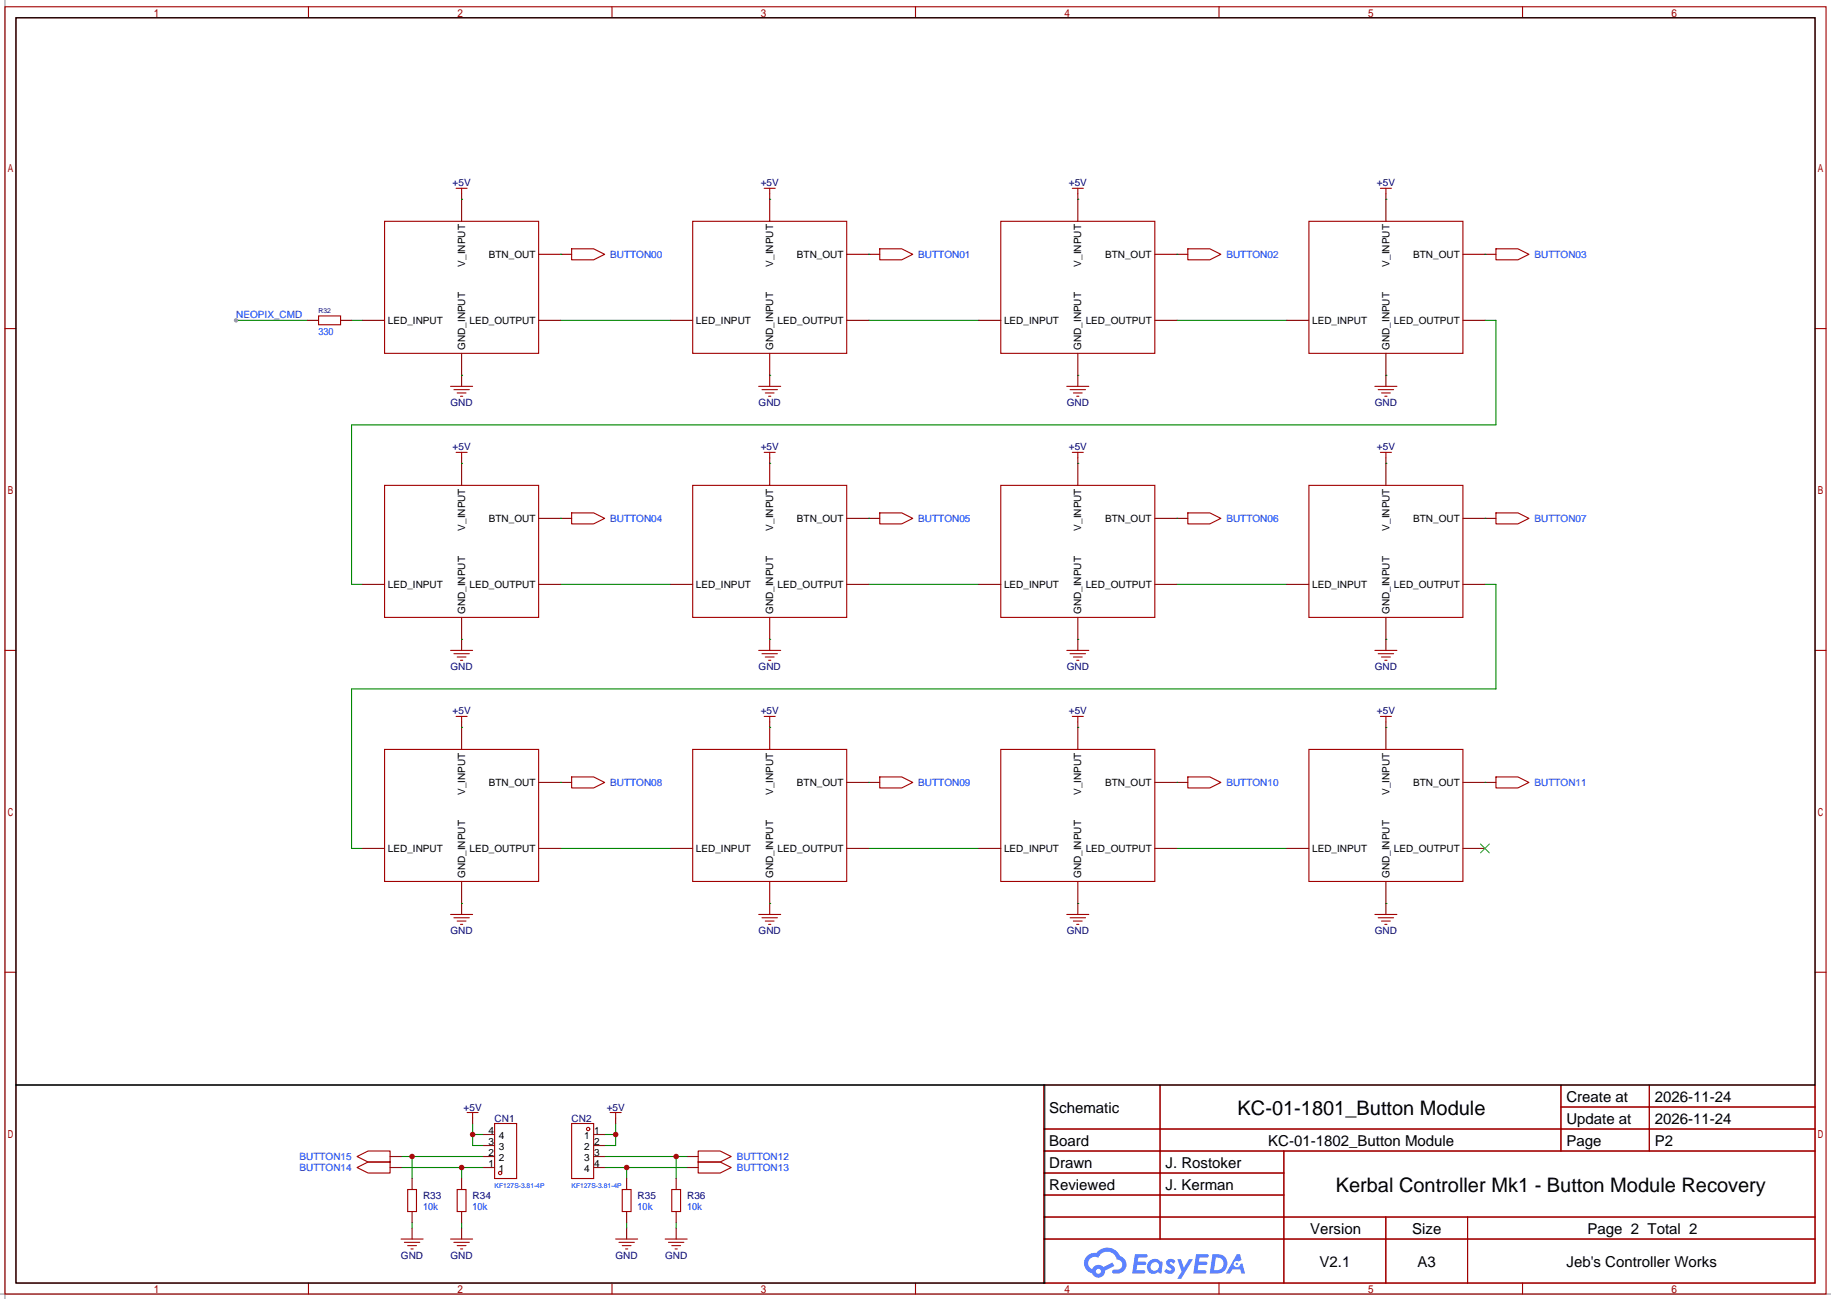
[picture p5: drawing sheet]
<svg xmlns="http://www.w3.org/2000/svg" width="423mm" height="300mm" viewBox="0 0 423 300" stroke-linecap="round" stroke-linejoin="round" font-family="sans-serif">
<path d="M1.1 0v299.9M0 298.7h422.7" fill="none" stroke="#999" stroke-width=".25"/>
<g fill="none" stroke="#a10000" stroke-width=".25">
<path d="M1.1 1.6h420.4v297.1h-420.4zM3.7 4.1h415.3v292.1h-415.3zM71.2 1.6v2.5M141.3 1.6v2.5M211.3 1.6v2.5M281.4 1.6v2.5M351.5 1.6v2.5M1.1 75.9h2.6M419 75.9h2.5M1.1 150.2h2.6M419 150.2h2.5M1.1 224.4h2.6"/>
<path d="M419 224.4h2.5M240.9 250.5h178.1v45.7h-178.1zM267.8 250.5v35.5M360.3 250.5v15.2M360.3 255.6h58.7M380.7 250.5v15.2M240.9 260.6h178.1M240.9 265.7h178.1M240.9 270.8h55.5M240.9 275.9h55.5M296.4 265.7v30.5M71.2 296.2v2.5"/>
<path d="M141.3 296.2v2.5M211.3 296.2v2.5M240.9 281h178.1M240.9 286h178.1M281.4 296.2v2.5M319.9 281v15.2M338.8 281v15.2M351.5 296.2v2.5"/>
</g>
<g fill="#5487ff">
<path d="M269.5 290.9a1.3 1.3 0 0 1 1.8 .3l-.4 .6a.54 .54 0 0 0-.9-.2l.1 .2a1.28 1.28 0 0 1 .8 2 1.53 1.53 0 0 1-2.2-.3l.6-.6 .7 .4a.31 .31 0 0 0 .4-.2 .31 .31 0 0 0-.3-.4 1.12 1.12 0 0 1-.6-1.8z"/>
<path d="M271.8 290.7h.8l.7 2 1.2-2h.9l-2.7 4.5h-.9l.9-1.6z"/>
<path d="M262 289.5h2.2a.46 .46 0 0 1 .6 .1 .46 .46 0 0 1 .1 .5l-.4 .2h-1.7l-.2 1h1.7a.4 .4 0 0 1 .3 .4 .4 .4 0 0 1-.4 .3h-1.7l-.2 1.2h1.4a.46 .46 0 0 1 .5 .1 .46 .46 0 0 1 .1 .5l-.3 .2h-2.7z"/>
<path d="M276.1 289.5h2.2a.47 .47 0 0 1 .6 .1 .47 .47 0 0 1 .1 .5l-.4 .2h-1.7l-.2 1h1.7a.4 .4 0 0 1 .3 .4 .4 .4 0 0 1-.4 .3h-1.7l-.2 1.2h1.4a.46 .46 0 0 1 .5 .1 .46 .46 0 0 1 .1 .5l-.3 .2h-2.6z"/>
<path d="M285.5 289.5h.7l.4 1.4-.7 .3a.75 .75 0 0 0-1.1 .3 .75 .75 0 0 0 .5 1.1 .75 .75 0 0 0 1-.7l.5-.3 .6 2.4h-.9l-.2-.9h-1.8l-.6 .9h-.9z"/>
<path d="M279.9 289.5l-.7 4.5h1.5a2.27 2.27 0 0 0 2.6-2.3 2.27 2.27 0 0 0-2.7-2.2zM280.7 290.3a1.5 1.5 0 0 1 1.8 1.6 1.5 1.5 0 0 1-2 1.3h-.3z"/>
<path d="M265.3 291.2a1.6 1.6 0 0 0-.3 2.3 1.6 1.6 0 0 0 2.3 .2l.8 .3 .3-2.5-.2-.2-.4-.1a1.58 1.58 0 0 0-2.5 0zM265.9 291.7a.99 .99 0 0 1 1.6 .5 .99 .99 0 0 1-1.3 1.2 .98 .98 0 0 1-.3-1.7z"/>
<path d="M250.9 289.9a2.37 2.37 0 0 0 1.2 4.1 1.54 1.54 0 0 0 1.8 .9 1.54 1.54 0 0 0 1.2-1.6l2.1-1-.4-.8-2.1 1a1.57 1.57 0 0 0-2.6 .5 1.5 1.5 0 0 1-.7-2.1 1.5 1.5 0 0 1 2.1-.5 2.23 2.23 0 0 1 2.3-1.4 2.23 2.23 0 0 1 2 1.8 1.16 1.16 0 0 1 1.3 1.1 1.16 1.16 0 0 1-1.1 1.2h-.7a.47 .47 0 0 0-.6 .4 .47 .47 0 0 0 .4 .5 2.14 2.14 0 0 0 2.8-1.3 2.14 2.14 0 0 0-1.4-2.7 3.2 3.2 0 0 0-5.4-.7l-1.2 .1zM253 293.5a.58 .58 0 0 1 1.1 0 .58 .58 0 0 1-1.1 0z"/>
<circle cx="285.5" cy="291.8" r=".28"/>
</g>
<g fill="none" stroke="#870000" stroke-width=".25">
<path d="M106.6 44.7v1.3M129.4 58.7h2.6M177.7 44.7v1.3M200.5 58.7h2.6M248.8 44.7v1.3M271.7 58.7h2.5M319.9 44.7v1.3M342.8 58.7h2.5M106.6 86.7v2.5M177.7 86.7v2.5M248.8 86.7v2.5M319.9 86.7v2.5"/>
<path d="M106.6 105.7v1.3M129.4 119.7h2.6M177.7 105.7v1.3M200.5 119.7h2.6M248.8 105.7v1.3M271.7 119.7h2.5M319.9 105.7v1.3M342.8 119.7h2.5M106.6 147.6v2.6M177.7 147.6v2.6M248.8 147.6v2.6M319.9 147.6v2.6"/>
<path d="M106.6 166.7v1.2M177.7 166.7v1.2M248.8 166.7v1.2M319.9 166.7v1.2M129.4 180.6h2.6M200.5 180.6h2.6M271.7 180.6h2.5M342.8 180.6h2.5M106.6 208.6v2.5M177.7 208.6v2.5M248.8 208.6v2.5M319.9 208.6v2.5"/>
</g>
<g fill="none" stroke="#a10000" stroke-width=".25">
<path d="M105.3 43.5h2.5M106.6 43.5v1.2M132 57.4h5l2.6 1.3-2.6 1.3h-5zM176.4 43.5h2.5M177.7 43.5v1.2M203.1 57.4h5.1l2.5 1.3-2.5 1.3h-5.1zM247.5 43.5h2.6M248.8 43.5v1.2M274.2 57.4h5.1l2.5 1.3-2.5 1.3h-5.1zM318.6 43.5h2.6M319.9 43.5v1.2M345.3 57.4h5.1l2.5 1.3-2.5 1.3h-5.1z"/>
<path d="M104 89.2h5.1M104.8 90h3.5M105.5 90.7h2.1M106.3 91.5h.5M175.1 89.2h5.1M175.9 90h3.6M176.7 90.7h2M177.4 91.5h.5M246.3 89.2h5M247 90h3.6M247.8 90.7h2M248.5 91.5h.5"/>
<path d="M317.4 89.2h5.1M318.1 90h3.6M318.9 90.7h2M319.7 91.5h.5M105.3 104.4h2.5M106.6 104.4v1.3M132 118.4h5l2.6 1.3-2.6 1.2h-5zM176.4 104.4h2.5M177.7 104.4v1.3M203.1 118.4h5.1l2.5 1.3-2.5 1.2h-5.1zM247.5 104.4h2.6M248.8 104.4v1.3"/>
<path d="M274.2 118.4h5.1l2.5 1.3-2.5 1.2h-5.1zM318.6 104.4h2.6M319.9 104.4v1.3M345.3 118.4h5.1l2.5 1.3-2.5 1.2h-5.1zM104 150.2h5.1M104.8 150.9h3.5M105.5 151.7h2.1M106.3 152.4h.5M175.1 150.2h5.1M175.9 150.9h3.6M176.7 151.7h2M177.4 152.4h.5"/>
<path d="M246.3 150.2h5M247 150.9h3.6M247.8 151.7h2M248.5 152.4h.5M317.4 150.2h5.1M318.1 150.9h3.6M318.9 151.7h2M319.7 152.4h.5M105.3 165.4h2.5M106.6 165.4v1.3M132 179.4h5l2.6 1.2-2.6 1.3h-5zM176.4 165.4h2.5"/>
<path d="M177.7 165.4v1.3M203.1 179.4h5.1l2.5 1.2-2.5 1.3h-5.1zM247.5 165.4h2.6M248.8 165.4v1.3M274.2 179.4h5.1l2.5 1.2-2.5 1.3h-5.1zM318.6 165.4h2.6M319.9 165.4v1.3M345.3 179.4h5.1l2.5 1.2-2.5 1.3h-5.1zM104 211.1h5.1M104.8 211.9h3.5M105.5 212.6h2.1M106.3 213.4h.5"/>
<path d="M175.1 211.1h5.1M175.9 211.9h3.6M176.7 212.6h2M177.4 213.4h.5M246.3 211.1h5M247 211.9h3.6M247.8 212.6h2M248.5 213.4h.5M317.4 211.1h5.1M318.1 211.9h3.6M318.9 212.6h2M319.7 213.4h.5"/>
</g>
<g fill="none" stroke="#008700" stroke-width=".25">
<path d="M54.5 74h16.5M81.2 74h2.5M129.4 74h25.4M200.5 74h25.4M271.7 74h25.4M342.8 74h2.5v24.1h-264.1v36.8h2.5M129.4 134.9h25.4M200.5 134.9h25.4M271.7 134.9h25.4M342.8 134.9h2.5v24.1h-264.1v36.9h2.5M129.4 195.9h25.4M200.5 195.9h25.4"/>
<path d="M271.7 195.9h25.4"/>
</g>
<circle cx="54.5" cy="74" r=".51" fill="#999"/>
<path d="M109.1 259.4v5.1h2.5M109.1 261.9h2.5" fill="none" stroke="#008700" stroke-width=".25"/>
<circle cx="109.1" cy="261.9" r=".63" fill="#c00"/>
<path d="M109.1 258.1v1.3" fill="none" stroke="#870000" stroke-width=".25"/>
<path d="M107.8 256.8h2.6M109.1 256.8v1.3" fill="none" stroke="#a10000" stroke-width=".25"/>
<path d="M92.6 267h19M95.1 267v5.1" fill="none" stroke="#008700" stroke-width=".25"/>
<circle cx="95.1" cy="267" r=".63" fill="#c00"/>
<path d="M92.6 269.5h19M106.6 269.5v2.6" fill="none" stroke="#008700" stroke-width=".25"/>
<circle cx="106.6" cy="269.5" r=".63" fill="#c00"/>
<path d="M106.6 283.5v2.5" fill="none" stroke="#870000" stroke-width=".25"/>
<path d="M104 286h5.1M104.8 286.8h3.5M105.5 287.6h2.1M106.3 288.3h.5" fill="none" stroke="#a10000" stroke-width=".25"/>
<path d="M142.1 259.4v5.1h-2.5M139.6 261.9h2.5" fill="none" stroke="#008700" stroke-width=".25"/>
<circle cx="142.1" cy="261.9" r=".63" fill="#c00"/>
<path d="M142.1 258.1v1.3M90 267h2.6M90 269.5h2.6M158.6 267h2.6M158.6 269.5h2.6M95.1 283.5v2.5" fill="none" stroke="#870000" stroke-width=".25"/>
<path d="M140.8 256.8h2.6M142.1 256.8v1.3M82.4 267l2.6-1.3h5v2.6h-5zM82.4 269.5l2.6-1.2h5v2.5h-5zM161.2 265.7h5l2.6 1.3-2.6 1.3h-5zM161.2 268.3h5l2.6 1.2-2.6 1.3h-5zM92.6 286h5.1M93.3 286.8h3.6M94.1 287.6h2M94.9 288.3h.5" fill="none" stroke="#a10000" stroke-width=".25"/>
<path d="M139.6 267h19M156.1 267v5.1M95.1 282.2v1.3M106.6 282.2v1.3" fill="none" stroke="#008700" stroke-width=".25"/>
<circle cx="156.1" cy="267" r=".63" fill="#c00"/>
<path d="M139.6 269.5h19M144.7 269.5v2.6" fill="none" stroke="#008700" stroke-width=".25"/>
<circle cx="144.7" cy="269.5" r=".63" fill="#c00"/>
<g fill="none" stroke="#870000" stroke-width=".25">
<path d="M106.6 46v5.1M124.3 58.7h5.1M177.7 46v5.1M195.5 58.7h5M248.8 46v5.1M266.6 58.7h5.1M319.9 46v5.1M337.7 58.7h5.1M71 74h2.5M78.6 74h2.6M83.7 74h5.1M124.3 74h5.1"/>
<path d="M154.8 74h5.1M195.5 74h5M225.9 74h5.1M266.6 74h5.1M297.1 74h5M337.7 74h5.1M106.6 81.6v5.1M177.7 81.6v5.1M248.8 81.6v5.1M319.9 81.6v5.1M106.6 107v5.1M124.3 119.7h5.1"/>
<path d="M177.7 107v5.1M195.5 119.7h5M248.8 107v5.1M266.6 119.7h5.1M319.9 107v5.1M337.7 119.7h5.1M83.7 134.9h5.1M124.3 134.9h5.1M154.8 134.9h5.1M195.5 134.9h5M225.9 134.9h5.1M266.6 134.9h5.1"/>
<path d="M297.1 134.9h5M337.7 134.9h5.1M106.6 142.5v5.1M177.7 142.5v5.1M248.8 142.5v5.1M319.9 142.5v5.1M106.6 167.9v5.1M177.7 167.9v5.1M248.8 167.9v5.1M319.9 167.9v5.1M83.7 195.9h5.1M124.3 195.9h5.1"/>
<path d="M124.3 180.6h5.1M154.8 195.9h5.1M195.5 195.9h5M195.5 180.6h5M225.9 195.9h5.1M266.6 195.9h5.1M266.6 180.6h5.1M297.1 195.9h5M337.7 195.9h5.1M337.7 180.6h5.1M106.6 203.5v5.1M177.7 203.5v5.1"/>
<path d="M248.8 203.5v5.1M319.9 203.5v5.1M95.1 272.1v2.5M95.1 279.7v2.5M106.6 272.1v2.5M106.6 279.7v2.5M111.6 269.5h2.6M111.6 267h2.6M111.6 264.5h2.6M111.6 261.9h2.6M137 269.5h2.6M137 267h2.6"/>
<path d="M137 264.5h2.6M137 261.9h2.6M144.7 272.1v2.5M144.7 279.7v2.5M156.1 272.1v2.5M156.1 279.7v2.5M144.7 283.5v2.5M156.1 283.5v2.5"/>
</g>
<g fill="none" stroke="#a10000" stroke-width=".25">
<path d="M88.8 51.1h35.5v30.5h-35.5zM159.9 51.1h35.6v30.5h-35.6zM231 51.1h35.6v30.5h-35.6zM302.1 51.1h35.6v30.5h-35.6zM73.5 72.9h5.1v2.1h-5.1zM88.8 112.1h35.5v30.4h-35.5zM159.9 112.1h35.6v30.4h-35.6zM231 112.1h35.6v30.4h-35.6zM302.1 112.1h35.6v30.4h-35.6zM88.8 173h35.5v30.5h-35.5zM159.9 173h35.6v30.5h-35.6zM231 173h35.6v30.5h-35.6z"/>
<path d="M302.1 173h35.6v30.5h-35.6zM114.2 259.4h5.1v12.7h-5.1zM132 259.4h5v12.7h-5zM94.1 274.6h2v5.1h-2zM105.5 274.6h2.1v5.1h-2.1zM143.6 274.6h2.1v5.1h-2.1zM155.1 274.6h2v5.1h-2zM142.1 286h5.1M142.9 286.8h3.5M143.6 287.6h2.1M144.4 288.3h.5M153.5 286h5.1"/>
<path d="M154.3 286.8h3.6M155.1 287.6h2M155.8 288.3h.5"/>
<circle cx="115.4" cy="270.8" r=".38"/>
<circle cx="135.8" cy="260.6" r=".38"/>
</g>
<g fill="none" stroke="#008700" stroke-width=".25">
<path d="M106.6 46h.1M129.4 58.7h.1M177.7 46h.1M200.5 58.7h.1M248.8 46h.1M271.7 58.7h.1M319.9 46h.1M342.8 58.7h.1M106.6 86.7h.1M177.7 86.7h.1M248.8 86.7h.1M319.9 86.7h.1"/>
<path d="M106.6 107h.1M129.4 119.7h.1M177.7 107h.1M200.5 119.7h.1M248.8 107h.1M271.7 119.7h.1M319.9 107h.1M342.8 119.7h.1M106.6 147.6h.1M177.7 147.6h.1M248.8 147.6h.1M319.9 147.6h.1"/>
<path d="M106.6 167.9h.1M177.7 167.9h.1M248.8 167.9h.1M319.9 167.9h.1M129.4 180.6h.1M200.5 180.6h.1M271.7 180.6h.1M342.8 180.6h.1M106.6 208.6h.1M177.7 208.6h.1M248.8 208.6h.1M319.9 208.6h.1"/>
<path d="M144.7 282.2v1.3M156.1 282.2v1.3"/>
</g>
<path d="M3.7 4.1h415.3v246.4h-415.3zM3.7 250.5h237.5v45.7h-237.5z" fill="none" stroke="#000" stroke-width=".25"/>
<path d="M341.8 194.9l2 2M343.8 194.9l-2 2" fill="none" stroke="#3c3" stroke-width=".25"/>
<g font-size="4.6">
<text x="285.7" y="257.4">KC-01-1801_Button Module</text>
<text x="308.3" y="275.2">Kerbal Controller Mk1 - Button Module Recovery</text>
</g>
<g font-size="3.5">
<text x="242.2" y="256.8">Schematic</text>
<text x="361.6" y="254.3">Create at</text>
<text x="382" y="254.3">2026-11-24</text>
<text x="361.6" y="259.4">Update at</text>
<text x="382" y="259.4">2026-11-24</text>
<text x="242.2" y="264.5">Board</text>
<text x="242.2" y="269.5">Drawn</text>
<text x="269" y="269.5">J. Rostoker</text>
<text x="292.8" y="264.5">KC-01-1802_Button Module</text>
<text x="361.6" y="264.5">Page</text>
<text x="382" y="264.5">P2</text>
<text x="242.2" y="274.6">Reviewed</text>
<text x="269" y="274.6">J. Kerman</text>
<text x="302.4" y="284.8">Version</text>
<text x="326" y="284.8">Size</text>
<text x="366.4" y="284.8">Page 2 Total 2</text>
<text x="304.6" y="292.4">V2.1</text>
<text x="327.2" y="292.4">A3</text>
<text x="361.6" y="292.4">Jeb's Controller Works</text>
</g>
<g font-size="2.3" fill="#000080">
<text x="104.5" y="43">+5V</text>
<text x="175.6" y="43">+5V</text>
<text x="246.7" y="43">+5V</text>
<text x="317.8" y="43">+5V</text>
<text x="104" y="93.8">GND</text>
<text x="175.1" y="93.8">GND</text>
<text x="246.2" y="93.8">GND</text>
<text x="317.3" y="93.8">GND</text>
<text x="104.5" y="104">+5V</text>
<text x="175.6" y="104">+5V</text>
<text x="246.7" y="104">+5V</text>
<text x="317.8" y="104">+5V</text>
<text x="104" y="154.8">GND</text>
<text x="175.1" y="154.8">GND</text>
<text x="246.2" y="154.8">GND</text>
<text x="317.3" y="154.8">GND</text>
<text x="104.5" y="164.9">+5V</text>
<text x="175.6" y="164.9">+5V</text>
<text x="246.7" y="164.9">+5V</text>
<text x="317.8" y="164.9">+5V</text>
<text x="104" y="215.7">GND</text>
<text x="175.1" y="215.7">GND</text>
<text x="246.2" y="215.7">GND</text>
<text x="317.3" y="215.7">GND</text>
<text x="107" y="256.4">+5V</text>
<text x="140" y="256.4">+5V</text>
<text x="114.2" y="258.9">CN1</text>
<text x="132" y="258.9">CN2</text>
<text x="97.7" y="276.7">R33</text>
<text x="109.1" y="276.7">R34</text>
<text x="147.2" y="276.7">R35</text>
<text x="158.6" y="276.7">R36</text>
<text x="92.6" y="290.7">GND</text>
<text x="104" y="290.7">GND</text>
<text x="142.1" y="290.7">GND</text>
<text x="153.5" y="290.7">GND</text>
</g>
<g font-size="2.3">
<text x="112.8" y="59.5">BTN_OUT</text>
<text x="184" y="59.5">BTN_OUT</text>
<text x="255.1" y="59.5">BTN_OUT</text>
<text x="326.2" y="59.5">BTN_OUT</text>
<text x="107.4" y="61.6" transform="rotate(-90 107.4 61.6)">V_INPUT</text>
<text x="178.5" y="61.6" transform="rotate(-90 178.5 61.6)">V_INPUT</text>
<text x="249.6" y="61.6" transform="rotate(-90 249.6 61.6)">V_INPUT</text>
<text x="320.7" y="61.6" transform="rotate(-90 320.7 61.6)">V_INPUT</text>
<text x="89.5" y="74.8">LED_INPUT</text>
<text x="108.4" y="74.8">LED_OUTPUT</text>
<text x="160.7" y="74.8">LED_INPUT</text>
<text x="179.5" y="74.8">LED_OUTPUT</text>
<text x="231.8" y="74.8">LED_INPUT</text>
<text x="250.6" y="74.8">LED_OUTPUT</text>
<text x="302.9" y="74.8">LED_INPUT</text>
<text x="321.7" y="74.8">LED_OUTPUT</text>
<text x="107.4" y="80.8" transform="rotate(-90 107.4 80.8)">GND_INPUT</text>
<text x="178.5" y="80.8" transform="rotate(-90 178.5 80.8)">GND_INPUT</text>
<text x="249.6" y="80.8" transform="rotate(-90 249.6 80.8)">GND_INPUT</text>
<text x="320.7" y="80.8" transform="rotate(-90 320.7 80.8)">GND_INPUT</text>
<text x="107.4" y="122.5" transform="rotate(-90 107.4 122.5)">V_INPUT</text>
<text x="112.8" y="120.5">BTN_OUT</text>
<text x="178.5" y="122.5" transform="rotate(-90 178.5 122.5)">V_INPUT</text>
<text x="184" y="120.5">BTN_OUT</text>
<text x="249.6" y="122.5" transform="rotate(-90 249.6 122.5)">V_INPUT</text>
<text x="255.1" y="120.5">BTN_OUT</text>
<text x="320.7" y="122.5" transform="rotate(-90 320.7 122.5)">V_INPUT</text>
<text x="326.2" y="120.5">BTN_OUT</text>
<text x="89.5" y="135.7">LED_INPUT</text>
<text x="108.4" y="135.7">LED_OUTPUT</text>
<text x="160.7" y="135.7">LED_INPUT</text>
<text x="179.5" y="135.7">LED_OUTPUT</text>
<text x="231.8" y="135.7">LED_INPUT</text>
<text x="250.6" y="135.7">LED_OUTPUT</text>
<text x="302.9" y="135.7">LED_INPUT</text>
<text x="321.7" y="135.7">LED_OUTPUT</text>
<text x="107.4" y="141.8" transform="rotate(-90 107.4 141.8)">GND_INPUT</text>
<text x="178.5" y="141.8" transform="rotate(-90 178.5 141.8)">GND_INPUT</text>
<text x="249.6" y="141.8" transform="rotate(-90 249.6 141.8)">GND_INPUT</text>
<text x="320.7" y="141.8" transform="rotate(-90 320.7 141.8)">GND_INPUT</text>
<text x="107.4" y="183.5" transform="rotate(-90 107.4 183.5)">V_INPUT</text>
<text x="112.8" y="181.4">BTN_OUT</text>
<text x="178.5" y="183.5" transform="rotate(-90 178.5 183.5)">V_INPUT</text>
<text x="184" y="181.4">BTN_OUT</text>
<text x="249.6" y="183.5" transform="rotate(-90 249.6 183.5)">V_INPUT</text>
<text x="255.1" y="181.4">BTN_OUT</text>
<text x="320.7" y="183.5" transform="rotate(-90 320.7 183.5)">V_INPUT</text>
<text x="326.2" y="181.4">BTN_OUT</text>
<text x="89.5" y="196.7">LED_INPUT</text>
<text x="108.4" y="196.7">LED_OUTPUT</text>
<text x="160.7" y="196.7">LED_INPUT</text>
<text x="179.5" y="196.7">LED_OUTPUT</text>
<text x="231.8" y="196.7">LED_INPUT</text>
<text x="250.6" y="196.7">LED_OUTPUT</text>
<text x="302.9" y="196.7">LED_INPUT</text>
<text x="321.7" y="196.7">LED_OUTPUT</text>
<text x="107.4" y="202.7" transform="rotate(-90 107.4 202.7)">GND_INPUT</text>
<text x="178.5" y="202.7" transform="rotate(-90 178.5 202.7)">GND_INPUT</text>
<text x="249.6" y="202.7" transform="rotate(-90 249.6 202.7)">GND_INPUT</text>
<text x="320.7" y="202.7" transform="rotate(-90 320.7 202.7)">GND_INPUT</text>
<text x="112.8" y="261.7">4</text>
<text x="115.1" y="263">4</text>
<text x="134.8" y="263">1</text>
<text x="137.2" y="261.7">1</text>
<text x="112.8" y="269.3">1</text>
<text x="112.8" y="266.8">2</text>
<text x="112.8" y="264.2">3</text>
<text x="115.1" y="268">2</text>
<text x="115.1" y="265.5">3</text>
<text x="134.8" y="265.5">2</text>
<text x="134.8" y="268">3</text>
<text x="137.2" y="264.2">2</text>
<text x="137.2" y="266.8">3</text>
<text x="137.2" y="269.3">4</text>
<text x="115.1" y="270.6">1</text>
<text x="134.8" y="270.6">4</text>
</g>
<g font-size="2.3" fill="#00f">
<text x="140.8" y="59.5">BUTTON00</text>
<text x="212" y="59.5">BUTTON01</text>
<text x="283.1" y="59.5">BUTTON02</text>
<text x="354.2" y="59.5">BUTTON03</text>
<text x="54.5" y="73.5">NEOPIX_CMD</text>
<text x="140.8" y="120.5">BUTTON04</text>
<text x="212" y="120.5">BUTTON05</text>
<text x="283.1" y="120.5">BUTTON06</text>
<text x="354.2" y="120.5">BUTTON07</text>
<text x="140.8" y="181.4">BUTTON08</text>
<text x="212" y="181.4">BUTTON09</text>
<text x="283.1" y="181.4">BUTTON10</text>
<text x="354.2" y="181.4">BUTTON11</text>
<text x="69.1" y="267.8">BUTTON15</text>
<text x="170.1" y="267.8">BUTTON12</text>
<text x="69.1" y="270.3">BUTTON14</text>
<text x="170.1" y="270.3">BUTTON13</text>
</g>
<text font-size="1.6" fill="#000080" x="73.5" y="72.4">R32</text>
<g font-size="1.5" fill="#00f">
<text x="114.2" y="274.3">KF127S-3.81-4P</text>
<text x="132" y="274.3">KF127S-3.81-4P</text>
</g>
</svg>
